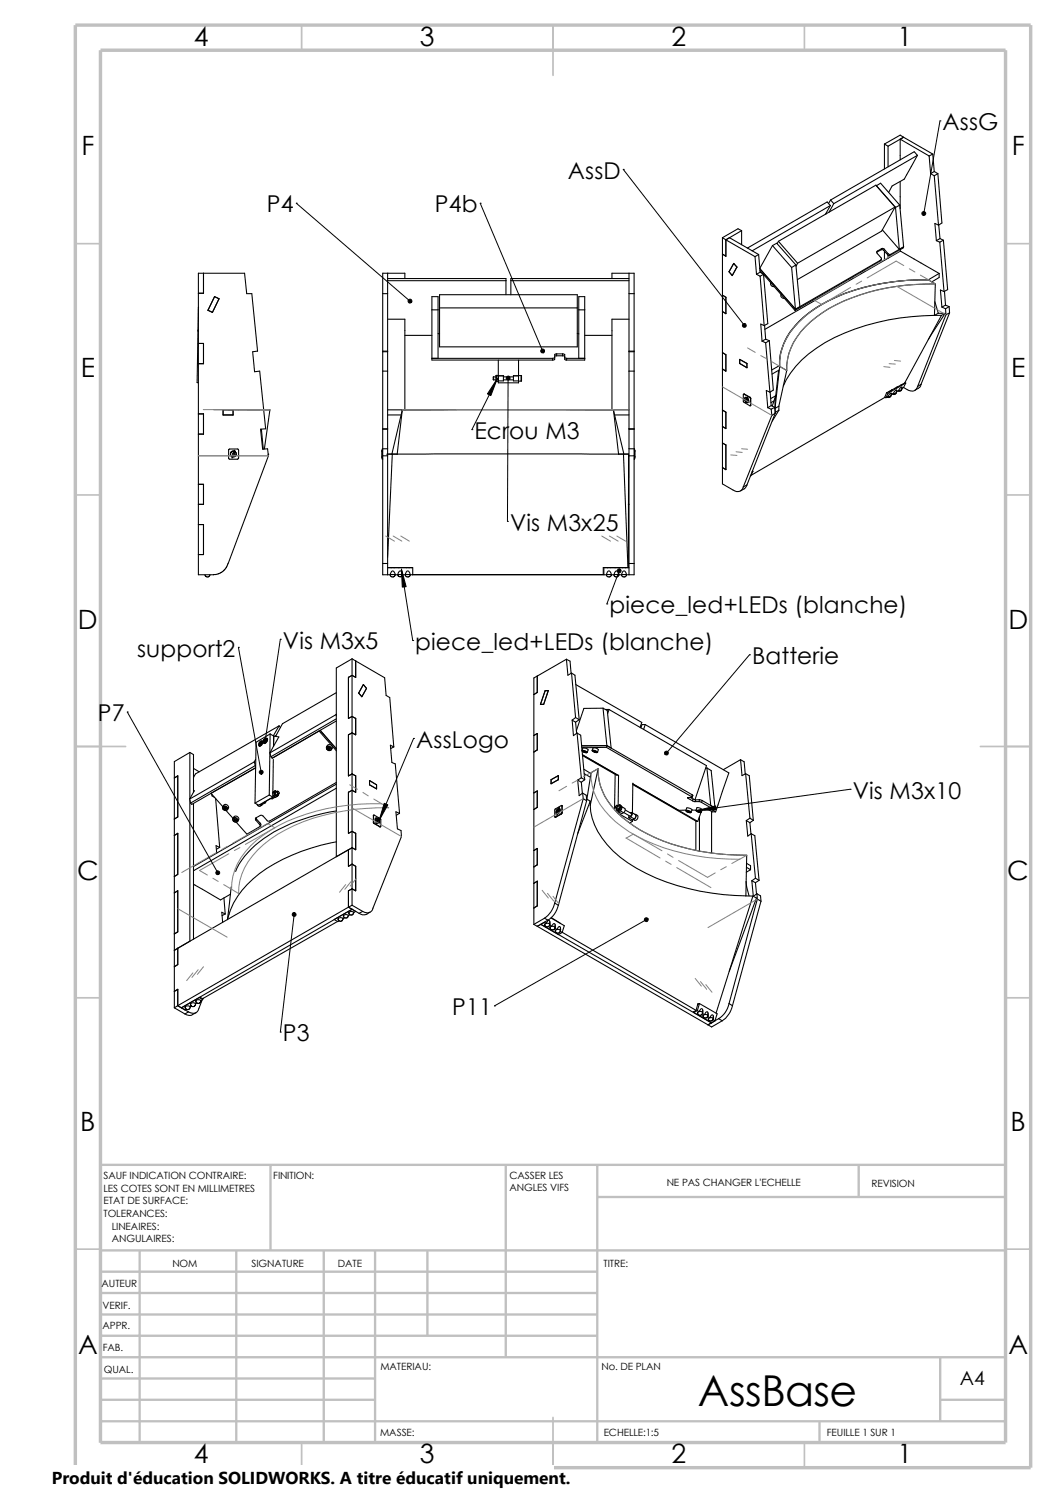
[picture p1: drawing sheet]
<svg xmlns="http://www.w3.org/2000/svg" width="210mm" height="297mm" viewBox="0 0 210 297" stroke-linecap="round" stroke-linejoin="round" font-family="sans-serif">
<g fill="none" stroke="#c0c0c0" stroke-width=".34">
<path d="M60 5v5M110 5v10M160 5v5M15 48.5h5M200 48.5h5M15 98.5h5M200 98.5h5M15 148.5h10M195 148.5h10M15 198.5h5M200 198.5h5M15 248.5h5"/>
<path d="M200 248.5h5M60 287v5M110 282v10M160 287v5"/>
</g>
<g fill="none" stroke="#c0c0c0" stroke-width=".47">
<path d="M53.8 231.7v17.1M100.6 231.7v38.3M118.8 238.1h81.2M118.8 231.7v55.3M170.8 231.7v6.4M200 231.7h-180v55.3M20 257.2h98.8M20 253h98.8M20 248.8h180M27.8 248.8v38.2M47 248.8v38.2M64.4 248.8v38.2"/>
<path d="M74.6 248.8v38.2M85 248.8v16.9M20 265.7h98.8M20 261.5h98.8M20 278.5h54.6M20 274.2h54.6M20 270h180M187 278.5h13M187 270v12.7M20 282.7h180M163 282.7v4.3"/>
</g>
<path d="M15 5h190v287h-190zM20 10h180v277h-180z" fill="none" stroke="#c0c0c0" stroke-width=".68" stroke-linecap="butt"/>
<g fill="none" stroke="#000" stroke-width=".21">
<path d="M165.2 39.8l.6 .7M165.2 39.8l-.4 .7M174.3 37h.1M174.3 37l.8-.6 3.8 4.4M174.3 37l3.8 4.3M175.9 28.7l.7 .4M175.9 28.7v4.9M176.6 29.1v4.1M179 27.7v4.1M179 36.1v5.4M179 27.7l5.8 3.3M179.7 27.3l-.7-.4-3.1 1.8"/>
<path d="M179.7 27.3l-3.1 1.8M179.7 27.3l-.7 .4M179.7 27.3l5.8 3.3M182.5 30.9l-16.7 9.6M182.5 30.9l-2.7 4.7-2.4 1.4-.7 1.3M182.5 30.9l-.7-.7-16.6 9.6M184.8 31l.3 3.5M185.1 34.5l.7 .5M185.5 30.6l-.7 .4M185.5 30.6l.3 3.5M185.8 35l.8 9.8M185.8 34.1l-.7 .4"/>
<path d="M185.8 34.1l.7 .4M186.5 34.5l.8 9.9-.7 .4M186.5 34.5l-.7 .5M40.5 54.4v3.9h-1M42.7 59l.9 .4-1.4 2.7-.8-.4zM76.1 58.4h1M77.1 55.8h23.5M77.1 55.4h23.5v3.2M77.1 54.4v35.9M80.5 55.4v-1h-4.4v57.7M87.4 58.6h27.4v10.4h-27.4zM101.6 55.8h23.5"/>
<path d="M121.7 55.4v-1h4.4v57.7M125.1 55.4h-23.5v3.2M125.1 58.4h1M125.1 54.4v57.7M143.7 47.3v49l2.1 1.2a1.22 1.22 0 0 0 2-.6M143.7 58.7l.7 .4v3.3l-.7-.4M143.7 47.3l.7 .4M144.4 47.7v3.3l-.7-.5M144.4 47.7l5.8 3.4M144.4 47.7l.7-.4 5.8 3.3M145.9 52.4l.7 .7-1 1.7-.6-.7zM147.5 45.9l-3.1 1.8"/>
<path d="M147.5 45.9v2.8M147.5 45.9l-.7-.4-3.1 1.8M150.2 51.1l.3 3.5M150.5 54.6l.7 .3M150.9 50.6l-.7 .5M150.9 50.6l.3 3.5M151.1 53.4l7.1 8.1M151.1 53.4h.1M151.1 53.8l.6 .6M151.2 54.9l.8 9.9M151.2 54.1l-.7 .5M151.2 54.1l.6 .5"/>
<path d="M151.8 54.6l.9 9.8-.7 .4M151.8 54.6l-.6 .3M151.9 54.7l6.2 7.1M153.3 56.3a.53 .53 0 0 0 .1 .6 .53 .53 0 0 0 .6 .1M153.6 48.9l.9-.5 3.8 4.3M153.6 48.9l-2.5 4.5M153.6 48.9l3.8 4.3M154.8 48l3.8 4.4M154.8 48l-.2 .5M155.4 58.6a.53 .53 0 0 0 .1 .6 .53 .53 0 0 0 .5 .2M157.4 53.2l.8 8.3M158.3 52.7l.8 8.3-.9 .5"/>
<path d="M158.3 52.7l-.9 .5M158.6 52.4l-.3 .6M164.3 42.5h.1M165.1 40.9l-15.5 9M165.1 40.9l-.9 1.7M165.1 40.9l-.6-.7-15.9 9.2M165.8 40.5l-.9 1.7M174.5 50l-.1 .3 .9 1.1-.1 .3M175 51.9l-16.9 9.9M175.2 51.7l-17 9.8M175.2 51.7l-.2 .2M175.2 49.7l.6 .1"/>
<path d="M175.2 49.7l-.8 .5 .1-.2M175.3 51.6l-.3 .3M175.3 49.4l-.8 .6M175.3 49.4l-.1 .3M175.3 49.4l.6 .2M175.5 45.7l3.4 3.9M175.8 49.8l.7 .9M175.9 49.6l.7 .9M175.9 49.6l-.1 .2M175.9 50v1.8M176.5 50.7l.1 .1h.4M176.6 50.5l-.1 .2"/>
<path d="M176.6 50.8v.6M176.6 50.5l.6 .1M177.2 50.6l-.2 .2M178 41.2l-3.8-4.4-19.4 11.2M178 41.2l-19.4 11.2M178 41.2l-2.7 4.8-16.7 9.6M178.1 41.3l.8 8.3M178.9 40.8l.8 8.3M178.9 40.8l-.8 .5M179 49.7v.3M179.7 49.1l-2.5 1.5M179.7 49.1l-.1 .3-2.6 1.4"/>
<path d="M179.7 49.1l-.8 .5M184.6 55.7a41.6 41.6 0 0 0-21.2 4.9 15.8 15.8 0 0 0-8.2 10l-.1 2.3M184.6 55.7a42.2 42.2 0 0 0-21.2 4.8 16.1 16.1 0 0 0-8.2 9.7l-.2 2.5-1.5 .9M184.6 55.7l1.4 .8M186 56.5l-.2 6.2M186 56.5a41.6 41.6 0 0 0-21.2 4.9 17 17 0 0 0-7.9 8.9l-.4 2.3v1.1M186.2 47.9l.7 .3M186.6 44.8l-.7-.4 .3 3.5M186.7 44.7l.2 2.8M186.8 54.4l-7.7-4.4-27 15.5M186.8 54.4l-2.2 1.3M186.8 54.4v.8l-1.5 .9"/>
<path d="M186.9 48.2l.8 9.8M186.9 47.5l-.7 .4M186.9 47.5l.7 .3M187.6 47.8l.9 9.8-.8 .4M187.6 47.8l-.7 .4M187.7 58l-.7-.3 .3 3.4M187.8 58l.2 2.7M39.5 61.1l-.3 15 .3 .1M39.5 61.1h.1M39.5 68.3h1v4h-1M39.5 65.6v.4M76.1 73.8h1"/>
<path d="M76.1 69.8h1M76.1 70h1M77.1 63.5h3.4v18M80.5 66.7h5.4M85.9 71.3h24M85.9 61.6h1.2M87.1 71.3v-12.3h-1.2v12.6h24M87.1 66.4h.3M87.4 61.3h27.4M98.2 75v.6M98.2 75h.4M98.2 75.6h.4"/>
<path d="M98.7 74.7v1.1M98.7 75.4h.4M98.7 74.8h1.5M99.1 75.4v.2M99.1 75.1v.5M99.1 74.7v.4M99.1 75.6v.2M99.1 75.1v.3M99.1 75.8v.1M99.1 74.7h-.4v1.2h.4M99.1 75.6v.3M99.1 75.8v.4h4v-.4"/>
<path d="M99.1 71.6v3.1M100.1 74.8v1h-1M100.1 75h2M100.1 75.6h2M103.1 74.8h-1v1h1M103.1 74.7h.5M103.1 75.8h.5M103.1 71.6v3.1M103.1 74.7v1.1M103.6 74.7v1.1M109.9 71.3v.3M110.3 71.1l-.4 .2"/>
<path d="M110.7 70.8l-.4 .2M110.7 70.4h1.2M110.7 70.4v.4M110.7 70.8h1.2M110.7 70.4l-.4 .1v1l-.4 .1M111.9 70.4l.4 .1v1l.4 .1M111.9 70.4v.4M111.9 70.8l.4 .2M112.3 71.1l.4 .2M112.7 71.3v.3M112.7 71.3h3.6M114.8 66.4h.3"/>
<path d="M115.1 71.3v-12.3h1.2v12.6h-3.6M115.1 61.6h1.2M116.3 66.7h5.4M125.1 63.5h-3.4v18M125.1 73.8h1M125.1 69.8h1M125.1 70h1M143.7 70.1l.7 .5v3.2l-.7-.4M147.1 71.5l1.4 .8v.9l-1.4-.9zM148 78.4l1.1 .7M148 78.4l-.2 .1 .1 1.5 1.2 .7 .2-.1M148 78.4h-.1"/>
<path d="M148 78.4h.1M148 78.4l1.2 .6M148.2 79.1h.4M148.3 79.1l-.1 .4 .2 .3M148.3 79.9l.5 .2M148.3 79.9h.1M148.5 79.2l-.2-.1-.2 .1 .2 .7M148.5 79.4h.2l-.1 .2M148.5 79.2l-.2-.1-.2 .1v.4l.2 .3M148.6 79.6l-.1 .1M148.6 79.1l-.1 .1M148.6 79.1v.1"/>
<path d="M148.6 79.2l.3 .6-.2 .3-.3-.1 .4 .1v-.5zM148.6 79.2h.1M148.6 79.3l-.1 .1M148.6 79.7l-.3 .4M148.7 79.2l.2 .6-.1 .3M148.7 79.2h-.1M148.7 79.1v.1M148.7 79.4l-.2 .3M148.7 79.6l-.2 .1M148.7 79.1l-.3 .4-.1 .6M148.7 79.1l-.2 .3M148.7 79.6l-.4 .5"/>
<path d="M148.7 79.6l-.1 .1M149.1 79.1l.2 .2M149.2 79l.1 .3M149.2 79l-.1 .1M149.3 79.3v1.3M149.3 79.3h.1M151.6 67.9l.7 .3M152 64.8l-.7-.3 .3 3.4M152.1 64.7l.2 2.8M152.3 68.2l.8 9.8M152.3 67.5l-.7 .4M152.3 67.5l.7 .3"/>
<path d="M153 67.8l.8 9.8-.7 .4M153 67.8l-.7 .4M153.1 78l-.7-.3 .3 3.4M153.2 78l.2 2.7M153.9 79.8l-.6 .3M154.3 78.7l-1 .6M154.3 78.6l-.7 2.2M154.9 73.7l-.8 6.2v1.3M154.9 73.6l-1.4 .8M155.1 72.9l-1 8.3M155.1 72.9l1.4 .8M156.5 73.7l-1.6 7.1"/>
<path d="M158.2 61.5l-.1 .3M176 79l.2 .1M176.4 78.1l.2 .1M176.6 78.2l-.4 .9M177.2 78.6l-.2 .4h-.6M177.2 78.2l-.1 .6-.5 .1M177.3 77.6h.1M177.4 77.6l-.1 .1-.5 .2M178.3 78l-.3 .4h-.5M178.3 77.6v.5l-.7 .2M178.4 77l-.4 .3M179.3 77.4l-.2 .4h-.5"/>
<path d="M179.4 77l-.2 .6-.5 .1M179.4 77.3v-.3a.71 .71 0 0 0-.7 .7l-.4 .2 .1-.3a.87 .87 0 0 0-.8 .7l-.4 .2 .1-.2a.53 .53 0 0 0-.6 .5l-.5 .3M179.5 76.5l-.4 .1M179.7 77.1l-.3 .2M180 76.1l.1 .1M180.1 76.2l-3.5 2M180.1 76.2l-.4 .9M182.5 76.9a1.25 1.25 0 0 1-2.1 .6l-.7-.4M183.2 76.5l-.3 .5-1 .6M183.2 76.5l-.7 .4M185.8 62.7a46 46 0 0 0-21.7 5.5 19.3 19.3 0 0 0-8.3 8.6M185.8 62.7h1.4"/>
<path d="M185.9 60l.7 2.3M186.6 62.3l1.4 .1M186.6 62.3l-.8 .4M187.2 62.7l-7.3 13.5-3.6 1.9-.4 1-26.5 15.5M187.3 61.1l.7 .3M188 62.4l-3.4 5.2M188 62.4l-.8 .3M188 61.4l.1 1.2M188 60.7l-.7 .4M188 60.7l.8 .3M188.1 62.6l-5.6 14.3M188.8 61l-.8 .4"/>
<path d="M188.8 61v1.2M188.8 62.2l-.7 .4M188.8 62.2l-5.6 14.3M39.5 96.4h1v3.9h-1M39.5 82.3h1v4.1h-1M44.4 81.5h2v1h-2zM45.5 89.5l.2-.2h1.6l.2 .2-.1 1.7-.2 .2-1.6-.1zM46.5 89.7v.1M46.5 89.7l-.4 .1-.3 .4 .1 .4 .3 .2M46.5 89.7l-.4 .1-.3 .3v.5l.3 .2M46.6 89.8l.3 .2 .1 .5-.3 .3-.3 .1M46.7 89.8l.2 .3v.5l-.3 .2h-.3"/>
<path d="M46.7 89.6l-.2 .7h.2l-.6 .8 .3-.9h-.1zM52 85.4l.4 4M52.4 81.5h1.3l-1.1 7.8M53.3 90.3l.1 .2M75.9 89.8v1.1M75.9 90.9h.1M75.9 89.8h.1M75.9 90.9l.1 .2M76 89.5h.1M76 91.1h.1M76 89.5v1.6M76 89.6l-.1 .2"/>
<path d="M76 91.1l.1 .3M76.1 89.3l-.1 .2M76.1 90.7h1M76.1 89.3h1M76.1 85.4h1M76.1 85.3h1M77.1 81.5h3M77.1 82.5h2.7M77.1 90.5v21.6M78 90.3l-.9 20.6M79 90.3h-2v.2M79 90.3h44"/>
<path d="M80 81.5h42M80 81.5l-2.1 8.8M80 81.5l-1 8.8M122 81.5h3.1M122 81.5l1 8.8M122 81.6l2.1 8.7M122.3 82.5h2.8M123 90.3h2l-.1 22.6M124 90.3l.9 22.6M125.1 90.7h1M125.1 89.3h1M125.1 85.4h1"/>
<path d="M125.1 85.3h1M126.1 89.3l.1 .2M126.1 89.5h.1M126.1 91.1h.1M126.2 89.7h.1M126.2 89.5v1.6M126.2 90.8h.1M126.2 89.6l.1 .1M126.2 91.1l-.1 .3M126.3 89.7v1.1M126.3 90.8l-.1 .3M143.7 81.6l.7 .4v3.3l-.7-.5"/>
<path d="M143.7 88.1l.7 .4v4.9l-.7-.4M148.5 96.5l-.5 .7-.7 .5M148.5 96.5l-.7 .4M149.3 80.6l-.1 .1M149.3 80.6h.1M149.6 93.7l.1 .1M149.7 93.8l-.1 .1M149.7 93.8l-.5 .9M152.7 81.1l.7 .3M153.4 81.4l.1 1.2M153.4 80.7l-.7 .4M153.4 80.7l.7 .3"/>
<path d="M153.5 82.6l-5.7 14.3M154.1 81l-.7 .4M154.1 81l.1 1M154.1 81.2l.1 .8M154.2 82l-.1 .1M154.2 82.2l-.7 .4M154.2 82.1v.1M154.2 82.2l-5.7 14.3M154.9 80.8l-.8 .4M154.9 81.6l-.7 .4M154.9 80.8v.8M154.9 81.6l-1.3 2.2"/>
<path d="M39.5 104.4h1v5.9h-1M40.8 114.3l.2 .4 .2 .1 .3-.1 .2-.4M45.3 112.1l-.6 1.2-1.3 .9-.9 .1h-3v-59.9h9.1l.5 4h1l1.1 11.4-1 .2 .4 4 1-.2 1.2 11.5-1 .1 .4 4 1-.1 .2 1.4-8 21.4M76.1 112.1v2.2h1.5M76.1 112.1h1M77.1 112.1v2.2M77.1 112.9h5v1.4M77.1 112.9h4.9M77.6 114.3l.2 .4 .3 .1 .3-.1 .2-.4M77.6 114.3a.53 .53 0 0 1 .2-.5 .53 .53 0 0 1 .6-.1l.2 .6M77.6 114.3h1M77.8 112.9h.1"/>
<path d="M77.9 112.9h.1M78.3 112.9h.1M78.4 112.9h.1M78.6 114.3h.5M79.1 114.3a.52 .52 0 0 1 .2-.5 .52 .52 0 0 1 .5-.1l.3 .6h.5M79.1 114.3h1M79.3 112.9h.1M79.4 112.9h.1M79.8 112.9h.1M79.9 112.9h.1M80.1 114.3l-.1 .3-.4 .2-.3-.1-.2-.4M80.6 114.3h1"/>
<path d="M80.6 114.3l.2 .4 .3 .1 .3-.1 .2-.4M80.6 114.3a.58 .58 0 0 1 .6-.7l.4 .7h39M80.8 112.9h.1M80.9 112.9h.1M81.3 112.9h.1M81.4 112.9h.1M120.6 114.3h1M120.6 114.3l.2 .4 .3 .1 .3-.1 .2-.4M120.6 114.3a.58 .58 0 0 1 .6-.7l.4 .7h.5M120.8 112.9h.1M120.9 112.9h.1M121.3 112.9h.1"/>
<path d="M121.4 112.9h.1M122.1 114.3l.2 .4 .3 .1 .3-.1 .2-.4M122.1 114.3h1M122.1 114.3a.52 .52 0 0 1 .2-.5 .52 .52 0 0 1 .6-.1l.2 .6M122.3 112.9h.1M122.4 112.9h.1M122.9 112.9h.1M123.1 114.3h.5M123.6 114.3h1M123.6 114.3l.2 .4 .3 .1 .3-.1 .2-.4M123.6 114.3a.58 .58 0 0 1 .6-.7l.4 .7M123.8 112.9h.1"/>
<path d="M123.9 112.9h.1M124.3 112.9h.1M124.4 112.9h.1M124.9 112.9h-4.9v1.4h-38M125 100.3h.1M125.1 112.1v2.2M125.1 112.9h-5v1.4M125.1 112.1h1M126.1 112.1v2.2h-1.5M66.9 137.8l-10.7 6.2-1.3 2.3-.3 .2M70 131.1v49M70 131.1l-3.1 1.8v37.5l3.1-1.7"/>
<path d="M70 131.1l.7 .4M70.7 131.5v3.2l-.7-.3-.7 .3v8.2l.7-.4 .7 .4v3.3l-.7-.4-.7 .4v8.1l.7-.3 .7 .3v3.3l-.7-.4-.7 .4v8.2l.7-.4 .7 .4v3.2l-.7-.3M70.7 131.5l5.8 3.3 .3 3.5 .7 .5 .8 9.8M72.3 136.2l.6 .7-.9 1.7-.7-.7zM106.8 134.5v3.3l-.6 .4M106.8 134.5l-.6 .4v49M108.4 137.4h.7l-1 2.7h-.6zM112.6 131.1l.3 3.2 .8-.4M112.6 131.1l-5.8 3.4M112.6 131.1l.8 .4 .2 2.4M113.7 133.9l.8 8.8M113.7 133.9l.6 .4 .9 8.9"/>
<path d="M114.5 136.2l13.1 7.5-.3 1M34.7 154.8l.6-.5v8.2l-.6 .4M37.7 159l.2 .8M37.8 149.7l-3.1 1.8v49M37.8 149.7v9.2M37.8 159.2v28l-3.1 1.9 .6-.5M37.8 149.7l.7 .4v7.5M37.9 159.8l.2 .2 12.7-7.3-8.8 5.1 2.3 2.7M38.5 157.4l.2-.1-1 1.7M38.5 159.9v27M38.5 152.9l1.1 .6M42.1 158l.1 .3 .5 .4"/>
<path d="M42.9 158.8l.8 9.8M50.6 151.6l-12.9 7.4M50.6 151.6l.2 .7M50.8 152.3v.1M50.8 152.3l-12.9 7.5M50.8 151l-.2 .6M51.6 147.9l.3 .1M51.7 147.5l.3-.1a.6 .6 0 0 1 .2 .6 .6 .6 0 0 1-.5 .5l-.3-.2zM51.7 147.6l.3-.1a.46 .46 0 0 1 .1 .6 .46 .46 0 0 1-.6 .2zM51.8 148.4l-.1 .1M51.9 147.7l-.3 .2M51.9 147.7h.1v.2l-.2 .3-.2-.1v-.2"/>
<path d="M51.9 148.1h.1M51.9 147.7l.1 .1-.1 .1M51.9 148v.1M51.9 147.9v.1M51.9 147.9v.2M52 147.8l-.1 .1M52.2 147.5v.1M52.4 159.6l.1 .1M52.5 159.7l-.7 .4M52.5 147.2l.5-.3a.63 .63 0 0 1 .1 .7 .63 .63 0 0 1-.7 .2zM52.6 147.3l.2 .1M52.7 147.9h-.1"/>
<path d="M52.7 147l.1-.1a.46 .46 0 0 1 .3 .6 .46 .46 0 0 1-.5 .3l-.1-.3zM52.7 159.7l-.7 .4h-.2M52.8 147.4l.2-.1-.2 .3M52.8 147.1l.2 .1v.2l-.3 .2h-.1zM52.8 147.6h.1M52.8 147.4v.2M52.8 159.4l-.1 .3h-.2M53.2 147v.1M53.6 158.2l.7 .4M53.6 158.2l-2.9 1.6M53.7 149.8l.2 .7M53.7 146l-.1 12.2"/>
<path d="M53.7 146l.7 .4M53.7 146l-2.8 1.7-.2 12.1M53.9 158.9l-1.3 .7M54.2 157.7l.2 .6M54.3 158.6l-2.9 1.6-.7-.4M54.4 151.1l-.1 6.3 .1 .1M54.4 158.3l.2 .2M54.4 148.5l-.7 1.3M54.4 157.6l-.2 .1M54.4 157.6l.1 .3M54.4 146.4v2.1M54.4 146.4l1.1 .2-1.1 1.9"/>
<path d="M54.5 157.9l.2 .3M54.5 157.9l.4 .4M54.6 158.5l-.7 .4M54.6 157.4h.1M54.6 157.4l-.2 .2M54.6 158.5l-.3-.3v.4M54.6 157.4l-.1 .5M54.7 158.2l.2 .1M54.7 158.2l-.3 .1M54.7 157.4h-.1M54.7 157.3l-.5 .4M54.7 158.6l-.6 .3h-.2"/>
<path d="M54.7 157.3l-.1 .1M54.7 157.3l.1 .1M54.9 158.3l.2 .2M54.9 158.3h.3M55 157.5l-.1-.1a.54 .54 0 0 0-.3 .6 .54 .54 0 0 0 .6 .4l.1-.2v-.2M55.2 157.4l-.4 .2a.34 .34 0 0 0 .3 .5l.4-.2M55.2 157.5a.21 .21 0 0 1 .3 .1 .21 .21 0 0 1-.2 .3zM55.2 158.4l-.4 .2-.2-.1M55.3 157.4h-.1a.28 .28 0 0 0-.1 .4 .28 .28 0 0 0 .4 .1v-.2M55.4 158.2h-.1M55.5 144.4l-16.6 9.6-.4 .7M55.5 144.4l-1.1 2"/>
<path d="M55.5 144.4l.3 .3M63.5 145.4l3.4 4M63.7 145.3l3.2 3.7M64.9 148.6a.58 .58 0 0 0 .3 .6 .58 .58 0 0 0 .7-.1M64.9 148.6a.59 .59 0 0 1 .9-.4 .59 .59 0 0 1 .1 .9M64.9 148.6a.58 .58 0 0 1 .7-.1 .58 .58 0 0 1 .3 .6M65 148.6a.46 .46 0 0 1 .7 0 .46 .46 0 0 1-.1 .7l-.5-.2zM65.2 148.9l.1 .2M65.2 148.8v.1M65.2 148.8h.1M65.2 148.7h.3l.2 .2M65.2 148.7v.2"/>
<path d="M65.2 148.7v.1M65.2 148.7l.1 .1M65.3 148.8l.4 .1M65.3 148.8l.1 .2M65.4 149l-.1 .1M65.4 149h.3M65.7 148.9l-.1 .2h-.3M66.8 142.2l-13.1 7.6M66.8 142.2l.1 .2M66.9 155.7l-13.3 7.7-.5-.1-1-1.1-1.2 .5M66.9 143.4l-12.8 7.4-.2-.3M66.9 142.1l-.1 .1"/>
<path d="M66.9 143l-13 7.5M66.9 156.8l-28.4 16.4M66.9 156l-28.4 16.4M73.5 155.3l1.4 .8v.8l-1.4-.8zM78.3 148.6l-.7-.3 .3 3.4 .7 .3 .9 9.8M78.3 148.6l-.6 .3M106.2 146.3l.6-.4v3.3l-.6 .4M106.2 157.7l.6-.3v3.2l-.6 .4M109.6 155.1l1.4-.8v.8l-1.4 .8zM113.8 143.3l.2 3 .8-.5M113.8 143.3l.7 .4M114.5 142.7l-.7 .6"/>
<path d="M114.5 143.7l.2 2.2M114.5 142.7l.7 .5M114.8 145.8l.8 8.9M114.8 145.8l.7 .5 .8 8.8M114.9 155.2l.3 3.1 .7-.5M114.9 155.2l.7 .4M115.2 143.2l-.7 .5M115.6 154.7l-.7 .5M115.6 155.6l.2 2.3M115.6 154.7l.7 .4M115.8 149.4l.1 .1a.77 .77 0 0 0 .9 .1M115.8 150.2l7 4h-.2l-6.7-3.9"/>
<path d="M115.8 149.4l.9 .2a.54 .54 0 0 1-.9-.2zM115.9 157.8l.1 1.1M115.9 148.8l.9 .2 .2 .2-.2 .4-.5-.2-.6-.1zM116 158.9l-5.7 20.8M116 158.9l.7 .4M116.1 149.6h.2M116.1 149.4v.2M116.1 153l1.4 .9M116.2 149.4l.2 .1M116.2 149.4h-.2l.1 .2M116.2 153.9l1.2 .7M116.3 155.1l-.7 .5"/>
<path d="M116.4 149.5l-.1 .1M116.4 149.5l.1 .1h-.2M116.6 159.1l.1-.1 .7 .4M116.7 159.3l-5.7 20.8M116.7 159.2v.1M117.4 159.4v.8M117.4 159.4l-2.5 6.4M117.8 149.3l.2 .2M117.8 149.3l.1-.5a1 1 0 0 1 1.1 .3l-.2 .5M117.8 149.3h.1M117.8 149.3h.5l.5 .3M117.8 149.4a.82 .82 0 0 1 .9 .3h-.3z"/>
<path d="M118.1 149.5l-.1-.1 .5 .2h-.1M118.1 149.5l.3 .1M118.1 149.4v.1M118.2 149.6l.4 .1 .2-.1M118.4 149.5v.1M118.8 149.6h.1M119 152.9l-1.4 .8-.9 5.3-.1-.8-.7-.4M119 152.9l-1.6 7.3M119 152.9a12.6 12.6 0 0 0 5.8 10.5 35.3 35.3 0 0 0 17.9 6.4l5.8 .3-.2 8.1M119.9 140.9l.9 .5 .7 7.4-.8-.5M119.9 140.9l.8 7.4M119.9 140.9h-3.8l-1.5 4.4"/>
<path d="M120.4 141.1h.7M120.6 148.7l-4.9 .1M120.6 148.7l16.9 9.8M120.7 148.3l-5 .1M120.7 148.3l-.1 .4M120.7 148.3l17 9.8M121.1 141.1l-.2 .8M121.1 141.1l19.4 11.2-2.3 6.8M122.3 154.1l-.1 7M123 154.2l-.1 6M125.9 156.1l12.6 7.3h.3M125.9 155.8l-.1 5.9"/>
<path d="M125.9 156l12.9 7.4M128.3 144.1l-.3 1M128.3 144.1l16.6 9.7-2.6 7.7M128.3 144.1h-.6l-.2 .7M136.9 158.8l.8 .5M136.9 158.7v.1M137.3 158.7l.5 .3M137.5 158.5l.1 .2h-.9l.2 .1M137.7 158.1l.1 .1-.1 .4M137.7 158.1l-.2 .4M137.7 159.3l.5 .2M137.8 159l-.1 .3"/>
<path d="M137.8 159l.5 .1M138.2 159.5h.8M138.3 159.1l-.1 .4M139 159.5l.5 .1M139.1 159.1l.6 .2M139.1 159.1l-.1 .4M139.1 159.1h-.8M139.5 159.6l2.6 1.5M139.7 159.3l-.2 .3M139.7 159.3l2.5 1.4M140.6 152.8l.8 .5 .8 7.4M140.6 152.8l.8 7.4 .8 .5"/>
<path d="M140.6 152.8h-.3M147.3 151.1l.3 3.2 .7-.4M147.3 151.1l-3.5 2M147.3 151.1l.7 .5 .2 2.4M148.3 153.9l.8 8.9M148.3 153.9l.7 .4 .8 8.9M34.7 166.2l.6-.4v8.1l-.6 .5M34.7 177.6l.6-.4v8.2l-.6 .4M38.5 175.9l5.4 3.1 1.9-1.1M43.7 168.6l-.7-.4 .1 1.5M43.7 168.6l-.6 .4M44.3 160.5a.57 .57 0 0 0 .3 .6 .57 .57 0 0 0 .7-.1"/>
<path d="M44.3 160.5a.62 .62 0 0 1 .6-.5l.4 .2 .2 .3-.2 .5M44.3 160.5a.57 .57 0 0 1 .7-.1 .57 .57 0 0 1 .3 .6M44.3 160.6a.46 .46 0 0 1 .8-.1 .46 .46 0 0 1-.2 .7l-.5-.2zM44.5 160.8l.2 .2M44.5 178.6l.3 3.2M44.6 160.6h.2l.2 .2M44.6 160.6l-.1 .2M44.6 160.6v.1M44.6 160.7l-.1 .1M44.6 160.7l.1 .1M44.6 160.6l.1 .2M44.7 160.8v.1"/>
<path d="M44.7 160.8l.2 .1M44.7 160.9v.1M44.7 160.9h.2M44.9 160.9h.1M45 161.2l1.4 1.6M45 160.8l-.1 .1M45 160.8l-.1 .2h-.2M46 176.4l-.7 6.4M46.3 162.9a.57 .57 0 0 0 .3 .6 .57 .57 0 0 0 .7-.1M46.3 162.9a.6 .6 0 0 1 .8-.5l.4 .4-.2 .6M46.3 162.9a.56 .56 0 0 1 .7-.2 .56 .56 0 0 1 .3 .7M46.4 162.9a.45 .45 0 0 1 .6-.1 .45 .45 0 0 1-.1 .7l-.5-.2z"/>
<path d="M46.5 163.2l.2 .2M46.6 162.9l.1 .2M46.6 162.9h.3l.2 .3-.1 .2h-.3M46.6 162.9l-.1 .3M46.6 162.9v.1M46.6 163l-.1 .2M46.6 163l.1 .1M46.7 163.1l.1 .1M46.7 163.1l.3 .1M46.8 163.2l-.1 .2M46.8 163.2h.2M47 163.6l2.1 2.3 2.6-1.4 .1-.3-.2-.2"/>
<path d="M50.9 163.2l.7 .8M50.9 162.7l.1 .2M50.9 162.7l-.1 .2 .1 .3M51 162.9l-.1 .3M51 162.9l.8 .9M51.1 160l.4 .4 .6-.2M51.8 163.8l.1 .2-.2 .4M51.8 163.8l-.2 .2M52.2 160.1l-.2 .1-.2-.1M66.9 167.5a35.8 35.8 0 0 0-16.6 7.4 15.3 15.3 0 0 0-4.7 7M66.9 161.3a31.5 31.5 0 0 0-16.9 7.6l-1.4 1.4a10.2 10.2 0 0 0-1.7 3.1M69.3 169v3.3l.7-.4 .7 .4v4.9l-.7-.4-.7 .4v3.3"/>
<path d="M69.3 169l-34 19.6M70 168.7l-.7 .3M74.3 163.6l.1 .2M74.3 162.3h.1M74.3 162.3v1.3M74.3 162.3v1.2M74.3 163.5v.1M74.3 163.5l.2 .3M74.3 162.3l.1-.2 1.3 .9v1.4l-.1 .1M74.3 162.1v.2M74.4 163.8l1.1 .7M74.5 163.8l1.1 .7"/>
<path d="M74.5 163.8h-.1M74.8 162.7a.51 .51 0 0 0 .1 .9M74.8 162.8l.3 .1M74.8 163.6v.1M74.8 163.4h.2M74.9 163.7l.3 .1 .2-.1M74.9 163.6h.1M74.9 163.4h.1M74.9 163.4h-.1M74.9 163.4v.1M75 163.7h-.1M75 163.4l-.2 .3"/>
<path d="M75 163.2l-.2 .2M75 163.1l-.1 .1M75.1 163.1l-.2 .3M75.1 163.1l-.2 .1M75.1 163.1l-.1 .1M75.1 163h.1M75.1 162.8v.1M75.1 162.9l-.2 .3M75.1 162.8h-.4v.4l.2 .4M75.2 162.9l.2 .4v.3l-.1 .2-.3-.1M75.2 162.9l.2 .7-.1 .1h-.3M75.2 162.9h.1"/>
<path d="M75.2 163.1l.2 .4-.1 .2M75.2 162.7v.3M75.2 163l-.1 .3h.1l-.4 .4M75.2 162.7l-.2 .4M75.2 162.7l-.1 .2M75.5 164.5h.2M75.5 164.5h.1M79.5 161.8l-.8-.3 .3 3.4 .8 .3v1.2l-5.6 14.3a1.26 1.26 0 0 1-2.1 .6M79.5 161.8l-.7 .4M106.2 169.2l.6-.4v3.2l-.6 .5M106.2 175.7l.6-.4v4.9l-.6 .4M110.3 179.7a5 5 0 0 1-2 3"/>
<path d="M110.3 179.7l.7 .4M110.4 162.6h.1M110.5 162.6h.1M110.7 161.9h.1M110.7 161.1l.3-.2a.62 .62 0 0 0-.2 1l-.2-.1zM110.8 161.7l.1-.1-.2 .5M110.8 161.7l.1 .1M110.9 161.3l.1-.1-.2 .5M110.9 161.3v.1M110.9 161.9l-.2 .2M111 161l-.3 .5v.3M111 160.9h.1"/>
<path d="M111.1 160.8a.58 .58 0 0 1 .3 .6 .58 .58 0 0 1-.5 .5M111.1 160.8v.1M111.1 160.9v.3M111.1 161.2l-.4 .9M111.1 161.2l-.1 .6M111.1 160.9a.58 .58 0 0 1 .2 .6 .58 .58 0 0 1-.4 .4M111.2 160.6l-.2 .7 .1-.1M111.2 160.6l-.3 .7M111.2 160.6v.2M111.3 160.9a.6 .6 0 0 1 .1 .6 .6 .6 0 0 1-.5 .4M111.3 160.9l-.2 .1M111.6 161.9h.1"/>
<path d="M111.6 161.9l-1.1 .7M111.7 161.9l-1.2 .7M111.7 160.2l.1 .1M111.8 160.3l-.2-.1-1.2 .8-.1 1.5 .2 .1M111.8 160.3v.1M111.8 161.6v.1M111.8 160.3v1.3M111.8 161.6l-.2 .3M111.8 161.7l-.1 .2M111.8 160.4v1.3M117.4 160.2a13 13 0 0 0 4.5 9.1 35 35 0 0 0 17.3 8 51.4 51.4 0 0 0 9.1 .9M122.6 160.2h.1a.26 .26 0 0 1 .1 .3 .26 .26 0 0 1-.4 .1v-.1"/>
<path d="M122.7 161.2l.3 .2M122.8 160.2l.3 .2a.34 .34 0 0 1-.3 .5l-.3-.2M122.9 160.3l.2-.2a.54 .54 0 0 1 .1 .7 .54 .54 0 0 1-.6 .3v-.3M122.9 161.5v.3l2.9 1.6M122.9 161.5l.8 .4 .3-.2M123 161.2l-.3-.1v.1M123 161.2h-.3M123.1 161.4l-.2 .1M123.2 161.1l.2 .1M123.2 161.1l-.2 .1M123.2 160.2l.2 .1M123.3 160.1l.4 .4"/>
<path d="M123.3 160.1l.1 .2M123.3 160.1h-.1M123.3 161.3l.7 .4M123.4 160.3v.2M123.4 160.3a.78 .78 0 0 1-.4 .9M123.4 161.2l-.4 .2M123.4 160.5l-.2 .6M123.4 160.5l.3 .2M123.6 160.9l-.2 .3M123.7 160.5v.2M123.7 160.5l.6 .4v.3l-.3 .5M123.7 160.7l-.3 .5"/>
<path d="M124.3 161.1l1.3 .7a.34 .34 0 0 1-.3 .5l-1.3-.7M125.1 162.7l.7 .4M125.1 162.2v.5M125.3 161.7l.3-.1 .2 .3-.4 .6M125.4 162.5l-.3 .2M125.4 162.5l.7 .4M125.6 161.6l.8 .5v.4l-.3 .4M125.8 163.1v.3M125.8 163.4l-.6 .3M126.1 162.9l-.3 .2M126.2 162a.5 .5 0 0 1 .3 .5 .5 .5 0 0 1-.4 .4l-.2 .1M126.4 162l.4 .2a.65 .65 0 0 1-.6 1l-.3-.2"/>
<path d="M136.4 161.2l.2-.5 .6 .1 .4 .3-.1 .5M136.4 161.2h-1.4M136.4 161.2a.82 .82 0 0 0 .8 .5M136.4 161.2h.4l.7 .4M136.5 161.3a.76 .76 0 0 1 .8 .3 .76 .76 0 0 1-.8-.3zM136.7 161.5l-.1-.1 .6 .1h-.2M136.7 161.5h.3M136.7 161.4v.1M137 161.4v.1M137.5 161.6l-.3 .1M137.6 161.2h.8M138.4 163.3v5.9"/>
<path d="M138.4 161.2l.2-.5h.5l.6 .3-.2 .5M138.4 161.2h.1M138.4 161.2l.3 .3 .6 .1M138.4 161.2h.6l.5 .3M138.5 161.2a.73 .73 0 0 1 .9 .4h-.5zM138.7 161.4l-.1-.1 .6 .2h-.2M138.7 161.4l.3 .1M138.8 161.3l-.1 .1M139.1 161.4l-.1 .1M139.1 162.5v6.8M139.4 161.6l-.6 1.8M139.5 161.5l-.2 .1"/>
<path d="M141 161.1l.7 .4h.6M141.5 161.4v8.3M141.6 161.1l.7 .4M142.1 161.1h-2.5M142.2 160.7l-.1 .4M148.3 178.2l1.4 .1M148.4 175.3l.1 1.2 .5 1.7M148.4 163.2l.3 3.1 .7-.4M148.4 163.2l.7 .5M148.5 171.7l.8 .5v.8M148.5 172.6l.8 .4M149.1 162.8l-.7 .4"/>
<path d="M149.1 163.7l.3 2.2M149.1 162.8l.7 .4M149.3 173l-.9 .5M149.4 165.9l.8 8.8M149.4 165.9l.7 .3 .9 8.9M149.5 175.2l.3 3.1 .7-.5M149.5 175.2l.7 .4M149.7 178.3l-7.3 23.2M149.7 178.3l.8 .3-5.5 14.6M149.8 163.2l-.7 .5M150.2 174.7l-.7 .5M150.2 175.6l.3 2.2"/>
<path d="M150.2 174.7l.8 .4M150.5 177.8l.1 1.1M150.5 177.8l.8 .4v1.1M150.6 178.9l-5.6 20.7M150.6 178.9l.7 .4M151 175.1l-.8 .5M151.3 179.3l-5.6 20.8M34.7 197.2l.6-.4v3.3M35.3 188.6v3.3l-.6 .4M37.9 199.8l.2 .4 .3 .1 .4-.3 .1-.2M37.9 199.7v.1M38 199.6l-.1 .2"/>
<path d="M38.8 199.6l.1 .2M38.9 199.7v.1M38.9 199.7a.53 .53 0 0 0-.6-.2 .53 .53 0 0 0-.4 .4M38.9 199.1l.2 .4 .4 .1 .4-.2v-.3M38.9 199.1h.1M39 199l-.1 .1M39.2 199.5l-.3 .2M39.9 199l.1 .1M40 199.1a.53 .53 0 0 0-.6-.3 .53 .53 0 0 0-.4 .5M40.2 198.9l-.7 1.8a1.25 1.25 0 0 1-2 .6M40.3 198.8l-.3 .3M40.4 198.6l-.1 .2"/>
<path d="M44.8 181.8l-.7-.3 .2 2M44.8 181.8l-.6 .4M45.6 181.9l-.4 1.1M67.1 183.3l-26.8 15.4-.5-.3M67.3 182.8h.1M67.3 182.8l.1 .4 .3 .1 .3-.1 .2-.4M67.3 182.7v.1M67.4 183.2l-.2 .1-.7-.4 3.5-2-33.9 19.6 3.5-2 .7 .3M68.2 182.7v.1v-.1M68.3 182.2h.1M68.3 182.2l.2 .4 .3 .1 .2-.1 .3-.4M68.4 182.1l-.1 .1"/>
<path d="M68.5 182.6l-.3 .2a.54 .54 0 0 0-.5-.3 .54 .54 0 0 0-.4 .5M69.3 182.1h.1M69.3 182.1a.54 .54 0 0 0-.6-.2 .54 .54 0 0 0-.4 .5M69.3 180.5l1.4 .8-.3 .2a.54 .54 0 0 0-.6-.2 .54 .54 0 0 0-.4 .5M69.3 180.5l-34 19.6M69.3 180.5l2.1 1.2M69.4 181.5v.1M69.4 181.6l.2 .4 .2 .1 .3-.1 .2-.4M69.4 181.4v.2M69.6 182l-.3 .1M70 180.1l-.7 .4M70 180.1l2.1 1.2"/>
<path d="M70.3 181.4l.1 .2v-.1M72.1 181.3l-.7 .4M73.6 181.4a1.68 1.68 0 0 1-2.2 .3M106.2 183.9l.6 .4M106.8 184.3l34 19.6M107.6 183.9l33.9 19.6M107.6 183.9l-.8 .4M108.3 182.7l-2.1 1.2M108.3 182.7l.7 .3M108.3 183.9h.1M108.3 183.9l.2 .4 .3 .1h.3l.2-.5M108.4 183.8l-.1 .1"/>
<path d="M108.6 183.7l.5-.6a.71 .71 0 0 1 .2 1M108.6 183.7h.6l.1 .2M108.6 183.7l-.3 .2 .1 .2M108.6 183.7l-.3-.2-.7 .4M109 183l-2.2 1.3M109.3 183.3v.6M109.3 184.1l.4 .2M109.3 184.1h.1M109.4 184.5h.1M109.4 184.5l.2 .4 .3 .1h.3l.2-.5M109.5 184.4l-.1 .1M109.6 182.6l2.6 1.5-.4 1.4"/>
<path d="M109.6 182.5l1.9 1.2M109.7 184.3l.5-.6a.65 .65 0 0 1 .2 1M109.7 184.3h.4l.3 .2M109.7 184.3l-.3 .1v.3M110.4 183.9v.6M110.4 184.7l.3 .2M110.4 184.7h.1M110.4 185.1v.1M110.4 185.2l.2 .3 .4 .2 .2-.1 .3-.4M110.5 185l-.1 .2M110.7 184.9l.5-.6a.71 .71 0 0 1 .3 1M110.7 184.9l.6 .1 .2 .2"/>
<path d="M110.7 184.9l-.2 .2v.2M111 180.1a4.6 4.6 0 0 1-2 2.9M111.5 184.6v.6M111.5 185.3l.3 .2M111.5 185.3h-.1M111.8 185.5l-.7 .4M111.8 185.5l26.6 15.5M138.9 199.7l-.1-.1-.4 1.4M139.1 199.6l-.4 .3M139.1 199.6l-.4 1.4M139.1 199.6l3.5 2.1-.4 1.4M145 199.6a4.5 4.5 0 0 1-2.1 3"/>
<path d="M145 199.6l.7 .5M34.7 200.5l2.1 1.2M35.3 200.1l1.5 .8 .2-.2M35.3 200.1l2.2 1.2M35.3 200.1l-.6 .4M36.8 200.4l.2 .3 .3 .2 .5-.3v-.2M36.8 200.3v.1M36.9 200.2l-.1 .2M37.5 201.3l-.7 .4M37.8 200.2v.1M37.8 200.3a.56 .56 0 0 0-.5-.2 .56 .56 0 0 0-.5 .4h.1M38.1 200.2l-.3 .1"/>
<path d="M39 201.5a1.69 1.69 0 0 1-2.2 .2M138 201.3v.1M138 201.4l3.5 2.1M138.4 201l-.5 .3M138.7 201l-.7 .4M138.7 201l.3 .3M138.7 201.5l.2 .4 .3 .1 .3-.1 .2-.4M138.7 201.4v.1M138.8 201.3l-.1 .2M139 201.3l-.2 .1v.3M139 201.3l.2-.4a.29 .29 0 0 1 .4-.2 .29 .29 0 0 1 .2 .3l-.1 .6M139.1 201.2h.3l.3 .3"/>
<path d="M139.7 200.9v.6M139.7 201.6l.4 .2M139.7 201.6v.1M139.8 202.1l.2 .4 .3 .1 .2-.1 .3-.4M139.8 202v.1M139.9 202l-.1 .1M140.1 201.8l-.3 .2v.3M140.1 201.8l.4-.5a.65 .65 0 0 1 .3 1M140.8 202.3h.1M140.8 201.5v.6l-.1-.2-.6-.1M140.8 202.3l.4 .2M140.9 202.7l.2 .4 .3 .1 .2-.1 .2-.4"/>
<path d="M140.9 202.6v.1M141.2 202.5h-.2l-.1 .4M141.2 202.5l.3-.6a.44 .44 0 0 1 .4 .3 .44 .44 0 0 1 0 .4v.3M141.5 203.5l-.7 .4M141.9 202.1v.6l-.3-.3h-.4M141.9 202.9l.3 .2M141.9 202.9h-.1M142.2 203.1l-.7 .4M142.9 202.6l-2.1 1.3M142.9 202.6l.7 .5M143.6 203.1l-2.1 1.2-.7-.4M145.7 200.1a5 5 0 0 1-2.1 3"/>
<circle cx="122.6" cy="160.4" r=".19"/>
</g>
<g fill="none" stroke="#808080" stroke-width=".2">
<path d="M168.8 55.8l-6.8 3.9M169.2 57.2l-5.8 3.4-1.4-.8M171 54.5l-1.1 .7M171.4 55.9l-1.1 .7M178.3 56.9l9.8 5.7M178.9 49.9l-6.8 3.9M179.7 52.8l-1.5-.9-5.7 3.4M180.8 53.5l1.1 .6M183 54.7l1.6 .9M143.7 77l9.8 5.6M148.7 69.2l1.5 .9M151.3 70.7l1.1 .6"/>
<path d="M153.5 72l1.5 .9M158.8 64.2a29.1 29.1 0 0 1 14.9-7.5 47.5 47.5 0 0 1 10.9-1l1.4 .8a42.3 42.3 0 0 0-21.9 5.3 15.5 15.5 0 0 0-7.4 9.3l-.2 2.6-1.4-.8a11.2 11.2 0 0 1 3.7-8.7zM175.8 72.9l1.2 .2M176.8 72.3l1.3 .1M177.9 71.7l1.2 .1M39.5 90.7h13.9M40.4 81.5h4.9M46.3 81.5h1.5M48.9 81.5h2.8h-9.1h11.1h-9.1h8.9M80 81.5h.1M80 81.5h42M101 81.5h11.1"/>
<path d="M112.3 81.5h12.7M122 81.5h.1M145.3 90.5l1.3 .1M146.4 89.9l1.2 .1M147.5 89.3l1.2 .1M76.7 106.6l1.7 1.1M78.2 106.6l1.7 1.1M79.7 106.6l1.7 1.1M119.7 106.6l1.7 1.1M121.2 106.6l1.7 1.1M122.7 106.6l1.7 1.1M69.6 156.1l1.5 .9"/>
<path d="M72.2 157.6l1 .7M74.3 159l1.6 .9M75.9 159.9a41.1 41.1 0 0 0-22.1 5.2 15.5 15.5 0 0 0-7.5 9.2l-.2 2.6M75.9 159.9l1.4 .8a42.2 42.2 0 0 0-22.1 5.2 15.7 15.7 0 0 0-7.5 9.3l-.2 2.6-1.4-.9M112.7 156.4l-1.5 .9M114.9 155.2l-1.1 .6M116 158.9l-9.8 5.6M117.6 153.7l1.4-.8a12.1 12.1 0 0 0 4.8 9.7 34.5 34.5 0 0 0 18.1 7.2l6.6 .3-1.4 .8a42.4 42.4 0 0 1-22-5.4 15.4 15.4 0 0 1-7.3-9.2l-.2-1.3zM117.6 153.7l-1.6 .9M39.7 173.2l1.5 .9M42.3 174.7l1.1 .6M43 169.6l-6.8 4"/>
<path d="M44.5 176l1.6 .9M45.2 168.4l-1.1 .6M45.5 169.8l-5.8 3.4M46.3 167.7l6.9-3.9 1.5 .9-5.9 3.3M47.7 168.6l-1.1 .6M68.7 176l-1.2 1.5M69.8 175.4l-1.2 1.5M70 160.7l9.8 5.7M70.9 174.8l-1.3 1.5M107.8 177.1l1.3 1.5M108.9 177.7l1.2 1.5M110 178.3l1.2 1.5"/>
<path d="M124.5 166.8l1.4-.9 5.8 3.3M124.5 166.7l6.8 4M132.4 171.3l1.1 .7M132.8 169.9l1.1 .7M134.6 172.6l6.8 4M135 171.2l5.7 3.3 1.5-.8M144.4 172.4l-1.1 .6M147.1 170.9l-1.6 .9M150.6 178.9l-9.8 5.6M35.3 180.8l9.9 5.6M38.4 193.5l-1.3 1.6M39.4 192.9l-1.2 1.5"/>
<path d="M40.5 192.3l-1.3 1.5M138.3 194.6l1.2 1.6M139.3 195.3l1.2 1.5M140.4 195.9l1.2 1.5"/>
</g>
<g fill="none" stroke="#000" stroke-width=".2">
<path d="M124 33.7h.1M124 33.7l24 31M186.9 24h.1M186.9 24l-3.2 18.5M58.9 40.4h.1M58.9 40.4l22.6 19.5M95.5 40.4h.1M95.5 40.4l12.4 29.4M98.9 75.4l-5 10.1M101 75.2l-.1 28.5M93.9 85.5h.1M79.8 113.2l2.3 14.2"/>
<path d="M100.9 103.7h.1M123.1 113.6l-2.4 6.5M47.4 128.8h.1M47.4 128.8l4.5 24.8M55.8 127.2h.1M55.8 127.2l-3.1 20.1M82.1 127.4h.1M120.7 120.1h.1M149.1 130.3h.1M149.1 130.3l-16.6 19.5M25.3 141.6h.1M25.3 141.6l18 32"/>
<path d="M82.3 146.9h.1M82.3 146.9l-6.9 16.3M169.1 157h.1M169.1 157l-30.2 4.2M58.5 181.9l-2.7 23.4M128.5 183l-30.2 17.1M55.8 205.3h.1M98.3 200.1h.1"/>
</g>
<g fill="#000" stroke="#000" stroke-width=".2">
<path d="M98.9 75.4l-1.3 3.3-.7-.3zM79.8 113.2l1 3.5-.8 .1zM76.4 159.8l.7 .3-1.7 3.1zM138.9 161.2l3.4-.9 .2 .8z"/>
<path d="M183.4 42.2a.38 .38 0 0 1 .7 .1 .38 .38 0 0 1-.5 .5l.1-.3-.1 .3h-.1l-.2-.3z" fill-rule="evenodd"/>
<path d="M81.2 59.6a.39 .39 0 0 1 .6 0 .39 .39 0 0 1 0 .6l-.3-.3 .3 .3a.39 .39 0 0 1-.5 0 .39 .39 0 0 1-.1-.6z" fill-rule="evenodd"/>
<path d="M100.8 74.9l.3-.1-.1 .4 .1-.4a.38 .38 0 0 1 .3 .6 .38 .38 0 0 1-.6 .1 .38 .38 0 0 1 0-.6z" fill-rule="evenodd"/>
<path d="M107.7 69.6a.39 .39 0 0 1 .6 0 .39 .39 0 0 1-.2 .6l-.2-.4 .2 .4-.4-.1-.2-.3z" fill-rule="evenodd"/>
<path d="M147.8 64.4a.38 .38 0 0 1 .5 .1 .38 .38 0 0 1 0 .5l-.3-.3 .3 .3a.38 .38 0 0 1-.6 0 .38 .38 0 0 1 .1-.6z" fill-rule="evenodd"/>
<path d="M122.9 113.3l.4-.1-.2 .4 .2-.4a.38 .38 0 0 1 .2 .5 .38 .38 0 0 1-.5 .2 .38 .38 0 0 1-.1-.6z" fill-rule="evenodd"/>
<path d="M51.7 153.3a.4 .4 0 0 1 .6 .2 .4 .4 0 0 1-.3 .5l-.1-.4 .1 .4-.3-.1-.1-.2z" fill-rule="evenodd"/>
<path d="M52.4 147.2a.38 .38 0 0 1 .7-.1 .38 .38 0 0 1-.4 .6v-.4v.4l-.3-.3z" fill-rule="evenodd"/>
<path d="M132.2 149.6a.39 .39 0 0 1 .6-.1 .39 .39 0 0 1 0 .6 .39 .39 0 0 1-.5 0l.2-.3-.2 .3-.1-.3z" fill-rule="evenodd"/>
<path d="M43.1 173.3a.37 .37 0 0 1 .5 .1 .37 .37 0 0 1-.1 .5l-.2-.3 .2 .3a.37 .37 0 0 1-.5-.1 .37 .37 0 0 1 .1-.5z" fill-rule="evenodd"/>
<path d="M58.3 181.6h.2v.3v-.3a.38 .38 0 0 1 .3 .5 .38 .38 0 0 1-.6 .1 .38 .38 0 0 1 .1-.6z" fill-rule="evenodd"/>
<path d="M128.2 182.7l.5-.1 .2 .2-.4 .2 .4-.2a.39 .39 0 0 1-.4 .5 .39 .39 0 0 1-.3-.6z" fill-rule="evenodd"/>
</g>
<path d="M10.3 291.5h99.8v5.5h-99.8z" fill="#fff"/>
<text font-size="8.5" x="138.8" y="279.7">AssBase</text>
<g font-size="5.3">
<text x="38.5" y="9.1">4</text>
<text x="83.5" y="9.1">3</text>
<text x="133.5" y="9.1">2</text>
<text x="178.5" y="9.1">1</text>
<text x="16.2" y="30.8">F</text>
<text x="201.2" y="30.8">F</text>
<text x="16" y="75.1">E</text>
<text x="201.1" y="75.1">E</text>
<text x="15.5" y="125.1">D</text>
<text x="200.6" y="125.1">D</text>
<text x="15.3" y="175.1">C</text>
<text x="200.3" y="175.1">C</text>
<text x="16" y="225.1">B</text>
<text x="201" y="225.1">B</text>
<text x="15.5" y="269.3">A</text>
<text x="200.5" y="269.3">A</text>
<text x="38.5" y="291.1">4</text>
<text x="83.5" y="291.1">3</text>
<text x="133.5" y="291.1">2</text>
<text x="178.5" y="291.1">1</text>
</g>
<g font-size="4.6">
<text x="187.5" y="25.9">AssG</text>
<text x="112.9" y="35.6">AssD</text>
<text x="53.1" y="42.2">P4</text>
<text x="86.5" y="42.2">P4b</text>
<text x="94.4" y="87.3">Ecrou M3</text>
<text x="101.4" y="105.6">Vis M3x25</text>
<text x="121.2" y="122">piece_led+LEDs (blanche)</text>
<text x="27.3" y="130.6">support2</text>
<text x="56.3" y="129">Vis M3x5</text>
<text x="82.6" y="129.2">piece_led+LEDs (blanche)</text>
<text x="149.6" y="132.1">Batterie</text>
<text x="19.5" y="143.5">P7</text>
<text x="82.8" y="148.8">AssLogo</text>
<text x="169.6" y="158.9">Vis M3x10</text>
<text x="89.9" y="201.9">P11</text>
<text x="56.3" y="207.1">P3</text>
</g>
<text font-size="3.9" x="190.9" y="275.5">A4</text>
<text font-size="3.4" x="10.3" y="295.2">Produit d'éducation SOLIDWORKS. A titre éducatif uniquement.</text>
<g font-size="2">
<text x="20.6" y="234.6">SAUF INDICATION CONTRAIRE:</text>
<text x="20.6" y="237.1">LES COTES SONT EN MILLIMETRES</text>
<text x="20.6" y="239.6">ETAT DE SURFACE:</text>
<text x="54.4" y="234.6">FINITION:</text>
<text x="101.3" y="237">ANGLES VIFS</text>
<text x="101.3" y="234.5">CASSER LES</text>
<text x="132.6" y="236">NE PAS CHANGER L'ECHELLE</text>
<text x="173.3" y="236.2">REVISION</text>
<text x="20.6" y="242.1">TOLERANCES:</text>
<text x="22.2" y="244.6">LINEAIRES:</text>
<text x="22.2" y="247.1">ANGULAIRES:</text>
<text x="50" y="252">SIGNATURE</text>
<text x="67.2" y="252">DATE</text>
<text x="120" y="252">TITRE:</text>
<text x="20.2" y="256.1">AUTEUR</text>
<text x="34.3" y="252.1">NOM</text>
<text x="20.4" y="260.4">VERIF.</text>
<text x="20.4" y="264.5">APPR.</text>
<text x="20.4" y="268.8">FAB.</text>
<text x="20.7" y="273.2">QUAL.</text>
<text x="75.6" y="272.5">MATERIAU:</text>
<text x="119.6" y="272.5">No. DE PLAN</text>
<text x="75.6" y="285.6">MASSE:</text>
<text x="120.1" y="285.6">ECHELLE:1:5</text>
<text x="164.5" y="285.6">FEUILLE 1 SUR 1</text>
</g>
</svg>
